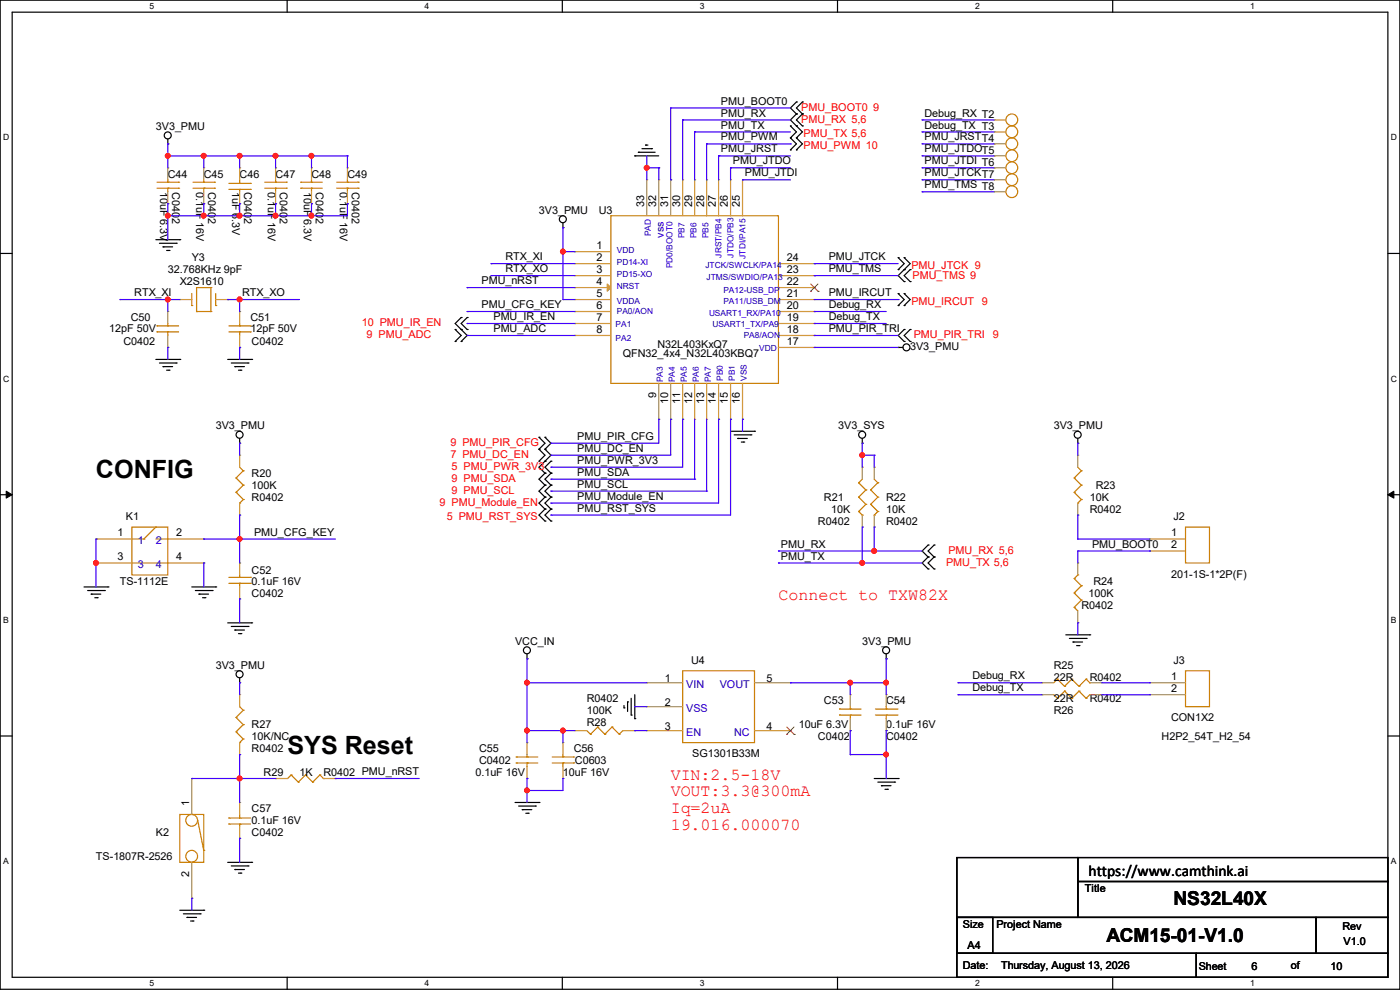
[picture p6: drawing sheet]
<svg xmlns="http://www.w3.org/2000/svg" width="297mm" height="210mm" viewBox="0 0 297 210" stroke-linecap="round" stroke-linejoin="round" font-family="sans-serif">
<g fill="none" stroke="#000" stroke-width=".25">
<path d="M0 0h297v209.8h-297zM2.6 2.6h291.8v204.7h-291.8zM60.9 0v2.6M119.3 0v2.6M177.7 0v2.6M236.1 0v2.6M35.6 30.5h.1M35.6 29.5v1M134.7 33.1h.1M134.7 33.1h5M135.4 32.3h.1M135.4 32.3h3.6"/>
<path d="M136.2 31.5h2M136.9 30.8h.1M136.9 30.8h.6M138.2 31.5h.1M167.7 26.7h.1M167.7 29.3h.1M167.7 31.8h.1M167.7 26.7l1.3 1.3-1.3 1.3M167.7 29.3l1.3 1.2-1.3 1.3M169 24.2h.1M169 21.6h.1M169 26.7h.1"/>
<path d="M169 29.3h.1M169 31.8h.1M169 21.6l-1.3 1.3 1.3 1.3M169 24.2l-1.3 1.2 2.5 2.6-1.2 1.3M169 29.3l1.2 1.2-1.2 1.3M170.2 21.6h.1M170.2 24.2h.1M170.2 26.7h.1M170.2 21.6l-1.2 1.3 1.2 1.3M170.2 24.2l-1.2 1.2 1.2 1.3M0 53.8h2.6M33.1 50.8h5"/>
<path d="M33.8 51.6h3.6M34.6 52.4h.1M34.6 52.4h2M35.3 53.1h.6M35.9 53.1h.1M37.4 51.6h.1M38.1 50.8h.1M119.4 48.3h.1M119.4 47.3v1M190.5 54.7h.1M190.5 57.2h.1M190.5 54.7l1.3 1.2-1.3 1.3"/>
<path d="M191.8 54.7h.1M191.8 57.2h.1M191.8 59.7h.1M191.8 54.7l1.3 1.2-2.6 2.6 1.3 1.2M193.1 59.7h.1M193.1 57.2h.1M193.1 57.2l-1.3 1.3 1.3 1.2M294.4 53.8h2.6M33.1 76.2h5M33.8 77h3.6M34.6 77.8h.1M34.6 77.8h2"/>
<path d="M35.3 78.5h.6M35.9 78.5h.1M37.4 77h.1M38.1 76.2h.1M48.3 76.2h5.1M49.1 77h3.5M49.8 77.8h.1M49.8 77.8h2.1M50.6 78.5h.5M51.1 78.5h.1M52.6 77h.1M53.4 76.2h.1"/>
<path d="M96.6 69.9h.1M96.6 72.4h.1M96.6 69.9l1.2 1.3-1.2 1.2M97.8 72.4h.1M97.8 69.9h.1M97.8 67.4h.1M97.8 67.4l-1.2 1.2 2.5 2.6-1.3 1.2M99.1 69.9h.1M99.1 67.4h.1M99.1 67.4l-1.3 1.2 1.3 1.3M190.5 73.7h.1M190.5 62.3h.1"/>
<path d="M190.5 64.8h.1M190.5 73.7h1.1M190.5 62.3l1.3 1.2-1.3 1.3M191.8 72.4h.1M191.8 69.9h.1M191.8 62.3h.1M191.8 64.8h.1M191.8 69.9l-1.3 1.3 1.3 1.2M191.8 62.3l1.3 1.2-1.3 1.3M193.1 69.9h.1M193.1 72.4h.1M193.1 69.9l-1.3 1.3 1.3 1.2"/>
<path d="M50.8 94h.1M50.8 93v1M114.3 92.8h.1M114.3 95.3h.1M114.3 97.8h.1M114.3 92.8l1.3 1.2-1.3 1.3M114.3 95.3l1.3 1.3-1.3 1.2M115.6 95.3h.1M115.6 92.8h.1M115.6 97.8h.1M115.6 92.8l1.3 1.2-1.3 1.3M115.6 95.3l1.3 1.3-2.6 2.5 1.3 1.3"/>
<path d="M116.9 97.8h.1M116.9 97.8l-1.3 1.3 1.3 1.3M155 91.5h5.1M155.7 92.2h3.6M156.5 93h.1M156.5 93h2M157.3 93.8h.5M157.8 93.8h.1M159.3 92.2h.1M160.1 91.5h.1M182.9 94h.1M182.9 93v1"/>
<path d="M228.6 94h.1M228.6 93v1M0 104.9h2.6M115.6 100.4h.1M115.6 108h.1M115.6 105.5h.1M115.6 110.5h.1M115.6 102.9h.1M115.6 105.5l-1.3 1.2 1.3 1.3M115.6 108l-1.3 1.3 1.3 1.2M115.6 100.4l-1.3 1.2 1.3 1.3M115.6 102.9l-1.3 1.3 1.3 1.3"/>
<path d="M116.9 100.4h.1M116.9 108h.1M116.9 105.5h.1M116.9 110.5h.1M116.9 102.9h.1M116.9 105.5l-1.3 1.2 1.3 1.3M116.9 108l-1.3 1.3 1.3 1.2M116.9 100.4l-1.3 1.2 1.3 1.3M116.9 102.9l-1.3 1.3 1.3 1.3M196.9 118.2h.1M196.9 115.6h.1M196.9 115.6l-1.3 1.3 1.3 1.3"/>
<path d="M196.9 118.2l-1.3 1.2 1.3 1.3M198.2 115.6h.1M198.2 118.2h.1M198.2 115.6l-1.3 1.3 1.3 1.3M198.2 118.2l-1.3 1.2 1.3 1.3M294.4 104.9h2.6M17.8 124.5h5.1M18.6 125.3h3.5M19.3 126h.1M19.3 126h2.1M20.1 126.8h.5M20.6 126.8h.1"/>
<path d="M22.1 125.3h.1M22.9 124.5h.1M40.7 124.5h5.1M41.4 125.3h3.6M42.2 126h.1M42.2 126h2M43 126.8h.5M43.5 126.8h.1M45 125.3h.1M45.8 124.5h.1M48.3 132.1h5.1M49.1 132.9h3.5"/>
<path d="M49.8 133.6h.1M49.8 133.6h2.1M50.6 134.4h.5M51.1 134.4h.1M52.6 132.9h.1M53.4 132.1h.1M111.8 139.7h.1M111.8 138.7v1M188 139.7h.1M188 138.7v1M196.9 120.7h.1M198.2 120.7h.1"/>
<path d="M226.1 134.7h5.1M226.9 135.4h3.5M227.6 136.2h.1M227.6 136.2h2.1M228.4 136.9h.5M228.9 136.9h.1M230.4 135.4h.1M231.2 134.7h.1M0 156.1h2.6M50.8 144.8h.1M50.8 143.8v1M132.4 150.2h.1"/>
<path d="M132.4 149.6v.6M133.1 148.9h.1M133.1 148.9v2M133.9 151.7h.1M133.9 148.1v3.6M134.7 152.4h.1M134.7 147.4v5M294.4 156.1h2.6M109.3 170.2h5M110 171h3.6M110.8 171.7h.1M110.8 171.7h2"/>
<path d="M111.5 172.5h.6M112.1 172.5h.1M113.6 171h.1M114.3 170.2h.1M185.5 165.1h5M186.2 165.9h3.6M187 166.7h.1M187 166.7h2M187.7 167.4h.6M188.3 167.4h.1M189.8 165.9h.1M190.5 165.1h.1"/>
<path d="M38.1 193.1h5.1M38.9 193.8h3.6M39.7 194.6h.1M39.7 194.6h2M40.4 195.4h.5M40.9 195.4h.1M42.5 193.8h.1M43.2 193.1h.1M48.3 182.9h5.1M49.1 183.7h3.5M49.8 184.4h.1M49.8 184.4h2.1"/>
<path d="M50.6 185.2h.5M51.1 185.2h.1M52.6 183.7h.1M53.4 182.9h.1M203 194.6h7.6v7.6h-7.6zM203 194.6h76.2v7.6h-76.2zM203 181.9h25.6v12.7h-25.6zM228.6 181.9h65.8v5.1h-65.8zM228.6 187h65.8v7.6h-65.8zM279.2 194.6h15.2v7.6h-15.2zM60.9 207.3v2.5M119.3 207.3v2.5"/>
<path d="M177.7 207.3v2.5M203 202.2h50.8v5.1h-50.8zM236.1 207.3v2.5M253.8 202.2h40.6v5.1h-40.6z"/>
<circle cx="35.6" cy="28.7" r=".74"/>
<circle cx="119.4" cy="46.5" r=".74"/>
<circle cx="192.3" cy="73.7" r=".74"/>
<circle cx="50.8" cy="92.2" r=".74"/>
<circle cx="182.9" cy="92.2" r=".74"/>
<circle cx="228.6" cy="92.2" r=".74"/>
<circle cx="111.8" cy="137.9" r=".74"/>
<circle cx="188" cy="137.9" r=".74"/>
<circle cx="50.8" cy="143" r=".74"/>
</g>
<path d="M1.3 104.2l1.3 .7-1.3 .8zM294.4 104.9l1.3-.7v1.5z" fill="#000"/>
<path d="M1.3 104.2l1.3 .7-1.3 .8zM294.4 104.9l1.3-.7v1.5z" fill="none" stroke="#000" stroke-width=".21"/>
<path d="M129.6 45.8h35.5v35.5h-35.5z" fill="none" stroke="#cc8006" stroke-width=".25"/>
<path d="M122 53.4h.1M122 55.9h.1M122 58.5h.1M122 53.4h7.6M122 55.9h7.6M122 58.5h7.6" fill="none" stroke="#a84" stroke-width=".25"/>
<path d="M128.8 60.2l.8 .8-.8 .8z" fill="#a84"/>
<g fill="none" stroke="#a84" stroke-width=".25">
<path d="M35.6 35.6h.1M35.6 35.6v2.5M43.2 35.6h.1M43.2 35.6v2.5M50.8 35.6h.1M50.8 35.6v2.5M58.5 35.6h.1M58.5 35.6v2.5M66.1 35.6h.1M66.1 35.6v2.5M73.7 35.6h.1M73.7 35.6v2.5"/>
<path d="M137.2 38.1h.1M137.2 38.1v7.7M139.7 38.1h.1M139.7 38.1v7.7M142.3 38.1h.1M142.3 38.1v7.7M144.8 38.1h.1M144.8 38.1v7.7M147.4 38.1h.1M147.4 38.1v7.7M149.9 38.1h.1M149.9 38.1v7.7"/>
<path d="M152.4 38.1h.1M152.4 38.1v7.7M155 38.1h.1M155 38.1v7.7M157.5 38.1h.1M157.5 38.1v7.7M210.9 35.6h.1M210.9 38.1h.1M210.9 25.4h.1M210.9 28h.1M210.9 30.5h.1M210.9 33.1h.1"/>
<path d="M210.9 35.6h2.5M210.9 38.1h2.5M210.9 25.4h2.5M210.9 28h2.5M210.9 30.5h2.5M210.9 33.1h2.5M35.6 43.2h.1M35.6 40.7v2.5M43.2 43.2h.1M43.2 40.7v2.5M50.8 43.2h.1M50.8 40.7v2.5"/>
<path d="M58.5 43.2h.1M58.5 40.7v2.5M66.1 43.2h.1M66.1 40.7v2.5M73.7 43.2h.1M73.7 40.7v2.5M165.1 58.5h7.7M165.1 55.9h7.7M172.8 58.5h.1M172.8 55.9h.1M210.9 40.7h.1M210.9 40.7h2.5"/>
<path d="M35.6 66.1h.1M35.6 73.7h.1M35.6 66.1v2.5M35.6 71.2v2.5M38.1 63.5h.1M38.1 63.5h2.6M45.8 63.5h2.5M48.3 63.5h.1M50.8 66.1h.1M50.8 73.7h.1M50.8 66.1v2.5M50.8 71.2v2.5"/>
<path d="M122 61h.1M122 63.5h.1M122 66.1h.1M122 68.6h.1M122 71.2h.1M122 61h7.6M122 63.5h7.6M122 66.1h7.6M122 68.6h7.6M122 71.2h7.6M128.8 60.2l.8 .8-.8 .8zM165.1 61h7.7"/>
<path d="M165.1 63.5h7.7M165.1 66.1h7.7M165.1 68.6h7.7M165.1 71.2h7.7M165.1 73.7h7.7M172.8 73.7h.1M172.8 71.2h.1M172.8 68.6h.1M172.8 66.1h.1M172.8 63.5h.1M172.8 61h.1M50.8 96.6h.1"/>
<path d="M50.8 96.6v2.5M139.7 88.9h.1M139.7 81.3v7.6M142.3 88.9h.1M142.3 81.3v7.6M144.8 88.9h.1M144.8 81.3v7.6M147.4 88.9h.1M147.4 81.3v7.6M149.9 88.9h.1M149.9 81.3v7.6M152.4 88.9h.1"/>
<path d="M152.4 81.3v7.6M155 88.9h.1M155 81.3v7.6M157.5 88.9h.1M157.5 81.3v7.6M182.9 99.1h.1M182.9 99.1v2.5M185.5 99.1h.1M185.5 99.1v2.5M228.6 96.6h.1M228.6 96.6v2.5M20.4 114.3h.1"/>
<path d="M20.4 119.4h.1M20.4 114.3h7.6M20.4 119.4h7.6M35.6 114.3h7.6M35.6 119.4h7.6M43.2 114.3h.1M43.2 119.4h.1M50.8 109.3h.1M50.8 119.4h.1M50.8 106.7v2.6M50.8 119.4v2.6M182.9 111.8h.1"/>
<path d="M182.9 109.3v2.5M185.5 111.8h.1M185.5 109.3v2.5M228.6 119.4h.1M228.6 109.3h.1M228.6 106.7v2.6M228.6 119.4v2.6M243.9 114.3h.1M243.9 116.9h.1M243.9 114.3h7.6M243.9 116.9h7.6M50.8 127h.1"/>
<path d="M50.8 124.5v2.5M228.6 132.1h.1M228.6 129.6v2.5M50.8 147.4h.1M50.8 147.4v2.5M50.8 157.5v2.6M111.8 157.5h.1M111.8 157.5v2.6M119.4 157.5h.1M119.4 157.5v2.6M122 155h.1M122 155h2.5"/>
<path d="M132.1 155h2.6M134.7 155h.1M137.2 144.8h.1M137.2 149.9h.1M137.2 155h.1M137.2 144.8h7.6M137.2 149.9h7.6M137.2 155h7.6M160.1 144.8h7.6M160.1 155h7.6M167.7 155h.1M167.7 144.8h.1"/>
<path d="M180.4 147.4h.1M180.4 155h.1M180.4 147.4v2.5M180.4 152.4v2.6M188 147.4h.1M188 155h.1M188 147.4v2.5M188 152.4v2.6M221 144.8h.1M221 147.4h.1M221 144.8h2.6M221 147.4h2.6"/>
<path d="M231.2 144.8h2.5M231.2 147.4h2.5M233.7 144.8h.1M233.7 147.4h.1M243.9 144.8h.1M243.9 147.4h.1M243.9 144.8h7.6M243.9 147.4h7.6M40.7 165.1h.1M40.7 165.1v7.7M50.8 160.1h.1M50.8 177.8h.1"/>
<path d="M50.8 170.2h.1M50.8 170.2v2.6M50.8 175.3v2.5M58.5 165.1h.1M58.5 165.1h2.5M68.6 165.1h2.6M71.2 165.1h.1M111.8 165.1h.1M111.8 162.6v2.5M119.4 165.1h.1M119.4 162.6v2.5M40.7 190.5h.1"/>
<path d="M40.7 182.9v7.6"/>
</g>
<path d="M172 61.8h.1M172 60.2l1.6 1.6M173.5 60.2l-1.5 1.6M173.6 61.8h.1M166.9 155.8h.1M166.9 154.2l1.6 1.6M168.4 154.2l-1.5 1.6M168.5 155.8h.1" fill="none" stroke="#804000" stroke-width=".21"/>
<g fill="none" stroke="#cc8006" stroke-width=".25">
<path d="M33.3 39.9h4.6M33.3 38.7h4.6M35.6 38.7h.1M35.6 39.9h.1M35.6 38.1v.6M35.6 39.9v.8M37.9 39.9h.1M37.9 38.7h.1M40.9 39.9h4.6M40.9 38.7h4.6M43.2 38.7h.1M43.2 39.9h.1"/>
<path d="M43.2 38.1v.6M43.2 39.9v.8M45.5 39.9h.1M45.5 38.7h.1M48.6 38.9h4.5M50.8 38.9h.1M50.8 38.1v.8M53.1 38.9h.1M56.2 39.9h4.5M56.2 38.7h4.5M58.5 38.7h.1M58.5 39.9h.1"/>
<path d="M58.5 38.1v.6M58.5 39.9v.8M60.7 39.9h.1M60.7 38.7h.1M63.8 39.9h.1M63.8 38.7h.1M63.8 39.9h4.6M63.8 38.7h4.6M66.1 38.7h.1M66.1 39.9h.1M66.1 38.1v.6M66.1 39.9v.8"/>
<path d="M71.4 39.9h4.6M71.4 38.7h4.6M73.7 38.7h.1M73.7 39.9h.1M73.7 38.1v.6M73.7 39.9v.8M76 39.9h.1M76 38.7h.1M48.6 40.2h4.5M50.8 40.2h.1M50.8 40.2v.5M53.1 40.2h.1"/>
<path d="M33.3 70.4h.1M33.3 69.1h.1M33.3 70.4h4.6M33.3 69.1h4.6M35.6 69.1h.1M35.6 70.4h.1M35.6 68.6v.5M35.6 70.4v.8M40.7 64.8h.1M40.7 62.3v2.5M41.7 66.1h.1M41.7 61h.1"/>
<path d="M41.7 61v5.1M41.7 66.1h3M41.7 61h3M44.7 66.1h.1M44.7 61h.1M44.7 61v5.1M45.8 64.8h.1M45.8 62.3v2.5M48.6 70.4h4.5M48.6 69.1h4.5M50.8 69.1h.1M50.8 70.4h.1"/>
<path d="M50.8 68.6v.5M50.8 70.4v.8M53.1 70.4h.1M53.1 69.1h.1M50.8 99.1l.8 .8M51.6 99.9h.1M51.6 99.9l-1.5 1.5M228.6 99.1l.8 .8M229.4 99.9h.1M229.4 99.9l-1.5 1.5M28 111.8h7.6v10.2h-7.6zM28 114.3h2.5"/>
<path d="M28 119.4h7.6M30.5 114.3h.1M33.1 111.8h.1M33.1 114.3h2.5M33.1 111.8l-2.6 2.5M35.6 114.3h.1M35.6 119.4h.1M50.1 101.4h.1M50.1 104.4h.1M50.1 101.4l1.5 1.5M50.1 104.4l1.5 1.6M50.8 106.7h.1"/>
<path d="M51.6 102.9h.1M51.6 106h.1M51.6 102.9l-1.5 1.5M51.6 106l-.8 .7M182.2 102.4h.1M182.2 105.5h.1M182.2 108.5h.1M182.2 102.4l1.5 1.5M182.2 105.5l1.5 1.5M182.2 108.5l.7 .8M182.9 109.3h.1M182.9 101.6l-.7 .8"/>
<path d="M183.7 103.9h.1M183.7 107h.1M183.7 103.9l-1.5 1.6M183.7 107l-1.5 1.5M184.7 103.9h.1M184.7 107h.1M184.7 103.9l1.5 1.6M184.7 107l1.5 1.5M185.5 109.3h.1M185.5 101.6l.7 .8M186.2 102.4h.1M186.2 105.5h.1"/>
<path d="M186.2 108.5h.1M186.2 102.4l-1.5 1.5M186.2 105.5l-1.5 1.5M186.2 108.5l-.7 .8M227.9 101.4h.1M227.9 104.4h.1M227.9 101.4l1.5 1.5M227.9 104.4l1.5 1.6M228.6 106.7h.1M229.4 102.9h.1M229.4 106h.1M229.4 102.9l-1.5 1.5"/>
<path d="M229.4 106l-.8 .7M251.5 111.8h5.1v7.6h-5.1zM48.6 123.7h4.5M48.6 122.5h4.5M50.8 122.5h.1M50.8 123.7h.1M50.8 122v.5M50.8 123.7v.8M53.1 123.7h.1M53.1 122.5h.1M227.9 128.8h.1M227.9 125.8h.1"/>
<path d="M227.9 122.7h.1M227.9 128.8l.7 .8M227.9 125.8l1.5 1.5M227.9 122.7l1.5 1.5M228.6 122h.1M228.6 122l-.7 .7M229.4 127.3h.1M229.4 124.2h.1M229.4 127.3l-1.5 1.5M229.4 124.2l-1.5 1.6M50.1 152.2h.1M50.1 155.2h.1"/>
<path d="M50.1 152.2l1.5 1.5M50.1 155.2l1.5 1.6M50.8 157.5h.1M50.8 149.9l.8 .8M51.6 150.7h.1M51.6 153.7h.1M51.6 156.8h.1M51.6 150.7l-1.5 1.5M51.6 153.7l-1.5 1.5M51.6 156.8l-.8 .7M124.5 155l.8 .7M125.3 155.7h.1"/>
<path d="M126.8 154.2h.1M126.8 154.2l-1.5 1.5M126.8 154.2l1.5 1.5M128.3 155.7h.1M129.8 154.2h.1M129.8 154.2l-1.5 1.5M129.8 154.2l1.6 1.5M131.4 155.7h.1M132.1 155h.1M132.1 155l-.7 .7M144.8 142.3h15.3v15.2h-15.3zM178.1 151.7h.1"/>
<path d="M178.1 150.4h.1M178.1 151.7h4.6M178.1 150.4h4.6M180.4 150.4h.1M180.4 151.7h.1M180.4 149.9v.5M180.4 151.7v.7M185.7 151.7h4.6M185.7 150.4h4.6M188 150.4h.1M188 151.7h.1M188 149.9v.5"/>
<path d="M188 151.7v.7M190.3 151.7h.1M190.3 150.4h.1M223.6 147.4l.7 .7M224.3 144.1h.1M224.3 148.1h.1M224.3 144.1l-.7 .7M224.3 144.1l1.5 1.5M225.8 145.6h.1M225.8 146.6h.1M225.8 146.6l-1.5 1.5M225.8 146.6l1.6 1.5"/>
<path d="M227.4 144.1h.1M227.4 148.1h.1M227.4 144.1l-1.6 1.5M227.4 144.1l1.5 1.5M228.9 145.6h.1M228.9 146.6h.1M228.9 146.6l-1.5 1.5M228.9 146.6l1.5 1.5M230.4 144.1h.1M230.4 148.1h.1M230.4 144.1l-1.5 1.5M230.4 144.1l.8 .7"/>
<path d="M231.2 144.8h.1M231.2 147.4h.1M231.2 147.4l-.8 .7M251.5 142.3h5.1v7.6h-5.1zM38.1 172.8h5.1v10.1h-5.1zM42 174l1.2 6.4M48.6 173.5h.1M48.6 174.8h.1M48.6 173.5h4.5M48.6 174.8h4.5M50.8 174.8h.1M50.8 173.5h.1"/>
<path d="M50.8 172.8v.7M50.8 174.8v.5M61.8 164.4h.1M61.8 164.4l-.8 .7M61.8 164.4l1.5 1.5M63.3 165.9h.1M64.8 164.4h.1M64.8 164.4l-1.5 1.5M64.8 164.4l1.5 1.5M66.3 165.9h.1M67.9 164.4h.1M67.9 164.4l-1.6 1.5"/>
<path d="M67.9 164.4l.7 .7M68.6 165.1h.1M109.5 161.8h.1M109.5 160.6h.1M109.5 161.8h4.6M109.5 160.6h4.6M111.8 160.6h.1M111.8 161.8h.1M111.8 160.1v.5M111.8 161.8v.8M117.1 161.8h4.6M117.1 160.6h4.6"/>
<path d="M119.4 160.6h.1M119.4 161.8h.1M119.4 160.1v.5M119.4 161.8v.8M121.7 161.8h.1M121.7 160.6h.1M43.2 180.4h.1"/>
<circle cx="214.7" cy="28" r="1.25"/>
<circle cx="214.7" cy="33" r="1.25"/>
<circle cx="214.7" cy="30.5" r="1.25"/>
<circle cx="214.7" cy="38.1" r="1.25"/>
<circle cx="214.7" cy="35.6" r="1.25"/>
<circle cx="214.7" cy="25.4" r="1.25"/>
<circle cx="214.7" cy="40.7" r="1.25"/>
<circle cx="40.7" cy="174" r="1.25"/>
<circle cx="40.7" cy="181.6" r="1.25"/>
</g>
<g fill="none" stroke="#4200ff" stroke-width=".25">
<path d="M35.6 30.5h.1M35.6 30.5v2.6M43.2 33.1h.1M43.2 33.1v2.5M137.2 35.6h.1M137.2 33.1v2.5M35.6 43.2h.1M35.6 45.8h.1M35.6 43.2v7.6M43.2 43.2h.1M43.2 43.2v2.6M119.4 53.4h.1"/>
<path d="M119.4 48.3h.1M119.4 53.4h2.6M119.4 48.3v5.1M25.4 63.5h.1M25.4 63.5h12.7M35.6 63.5h.1M35.6 63.5v2.6M99.1 66.1h.1M99.1 61h.1M99.1 66.1h22.9M99.1 61h22.9M172.8 66.1h.1"/>
<path d="M172.8 68.6h.1M172.8 66.1h15.2M172.8 68.6h15.2M116.9 94h.1M139.7 88.9h.1M139.7 88.9v5.1h-22.8M157.5 88.9h.1M157.5 88.9v2.6"/>
</g>
<circle cx="35.6" cy="63.5" r=".49" fill="#f00"/>
<circle cx="35.6" cy="63.5" r=".49" fill="none" stroke="#f00" stroke-width=".25"/>
<path d="M48.3 63.5h.1M48.3 63.5h2.5" fill="none" stroke="#4200ff" stroke-width=".25"/>
<circle cx="50.8" cy="63.5" r=".49" fill="#f00"/>
<circle cx="50.8" cy="63.5" r=".49" fill="none" stroke="#f00" stroke-width=".25"/>
<g fill="none" stroke="#4200ff" stroke-width=".25">
<path d="M35.6 33.1h.1M35.6 33.1v2.5M50.8 33.1h.1M50.8 33.1v2.5M144.8 25.4h.1M144.8 25.4v12.7M144.8 25.4h22.9M147.4 28h.1M147.4 28h20.3M147.4 28v10.1M195.6 25.4h.1M195.6 28h.1"/>
<path d="M195.6 25.4h15.3M195.6 28h15.3M50.8 43.2h.1M50.8 43.2v2.6M104.2 55.9h.1M104.2 58.5h.1M104.2 55.9h17.8M104.2 58.5h17.8M172.8 58.5h.1M172.8 55.9h.1M172.8 55.9h17.7M172.8 58.5h17.7"/>
<path d="M35.6 73.7h.1M35.6 73.7v2.5M50.8 63.5h.1M50.8 73.7h.1M50.8 63.5h12.7M50.8 73.7v2.5M172.8 73.7h.1M172.8 73.7h17.7M116.9 99.1h.1M144.8 88.9h.1M144.8 88.9v10.2h-27.9M152.4 88.9h.1"/>
<path d="M152.4 88.9v17.8h-35.5M155 88.9h.1M155 88.9v20.4h-38.1M182.9 94h.1M182.9 96.6h.1M182.9 94v5.1M182.9 96.6h2.6M116.9 106.7h.1M116.9 109.3h.1M165.1 116.9h.1M165.1 119.4h.1M165.1 116.9h20.4"/>
<path d="M165.1 119.4h17.8"/>
</g>
<circle cx="182.9" cy="96.5" r=".49" fill="#f00"/>
<circle cx="182.9" cy="96.5" r=".49" fill="none" stroke="#f00" stroke-width=".25"/>
<path d="M185.5 96.6h.1M185.5 96.6v2.5M182.9 111.8h.1M182.9 111.8v7.6M185.5 111.8h.1M185.5 116.9h.1M185.5 111.8v5.1M185.5 116.9h10.1" fill="none" stroke="#4200ff" stroke-width=".25"/>
<circle cx="185.4" cy="116.9" r=".49" fill="#f00"/>
<circle cx="185.4" cy="116.9" r=".49" fill="none" stroke="#f00" stroke-width=".25"/>
<path d="M182.9 119.4h.1M182.9 119.4h12.7" fill="none" stroke="#4200ff" stroke-width=".25"/>
<circle cx="182.9" cy="119.4" r=".49" fill="#f00"/>
<circle cx="182.9" cy="119.4" r=".49" fill="none" stroke="#f00" stroke-width=".25"/>
<path d="M111.8 139.7h.1M111.8 139.7v5.1M188 139.7h.1M188 139.7v5.1M111.8 155h.1M111.8 155h7.6M167.7 144.8h.1M167.7 144.8h12.7" fill="none" stroke="#4200ff" stroke-width=".25"/>
<circle cx="119.4" cy="155" r=".49" fill="#f00"/>
<circle cx="119.4" cy="155" r=".49" fill="none" stroke="#f00" stroke-width=".25"/>
<circle cx="111.8" cy="155" r=".49" fill="#f00"/>
<circle cx="111.8" cy="155" r=".49" fill="none" stroke="#f00" stroke-width=".25"/>
<path d="M119.4 53.4h.1M119.4 53.4v10.1M119.4 155h.1M119.4 155v2.5M180.4 155h.1M180.4 155v5.1M119.4 165.1h.1M119.4 165.1v2.6" fill="none" stroke="#4200ff" stroke-width=".25"/>
<circle cx="119.4" cy="53.4" r=".49" fill="#f00"/>
<circle cx="119.4" cy="53.4" r=".49" fill="none" stroke="#f00" stroke-width=".25"/>
<path d="M43.2 33.1h.1M43.2 33.1h7.6M119.4 63.5h.1M119.4 63.5h2.6" fill="none" stroke="#4200ff" stroke-width=".25"/>
<circle cx="50.8" cy="33" r=".49" fill="#f00"/>
<circle cx="50.8" cy="33" r=".49" fill="none" stroke="#f00" stroke-width=".25"/>
<path d="M43.2 45.8h.1M43.2 45.8h7.6" fill="none" stroke="#4200ff" stroke-width=".25"/>
<circle cx="50.8" cy="45.7" r=".49" fill="#f00"/>
<circle cx="50.8" cy="45.7" r=".49" fill="none" stroke="#f00" stroke-width=".25"/>
<g fill="none" stroke="#4200ff" stroke-width=".25">
<path d="M50.8 33.1h.1M50.8 33.1h7.7M58.5 33.1h.1M58.5 33.1v2.5M73.7 33.1h.1M73.7 33.1v2.5M152.4 33.1h.1M152.4 33.1v5M152.4 33.1h15.3M155 35.6h.1M155 35.6v2.5M155 35.6h12.7"/>
<path d="M157.5 38.1h.1M157.5 38.1h10.2M195.6 30.5h.1M195.6 33.1h.1M195.6 35.6h.1M195.6 38.1h.1M195.6 33.1h15.3M195.6 35.6h15.3M195.6 38.1h15.3M195.6 30.5h15.3M195.6 40.7h.1M195.6 40.7h15.3"/>
<path d="M50.8 63.5h.1M50.8 63.5v2.6"/>
</g>
<circle cx="58.4" cy="33" r=".49" fill="#f00"/>
<circle cx="58.4" cy="33" r=".49" fill="none" stroke="#f00" stroke-width=".25"/>
<path d="M58.5 33.1h.1M58.5 33.1h7.6M66.1 33.1h.1M66.1 33.1v2.5" fill="none" stroke="#4200ff" stroke-width=".25"/>
<circle cx="66.1" cy="33" r=".49" fill="#f00"/>
<circle cx="66.1" cy="33" r=".49" fill="none" stroke="#f00" stroke-width=".25"/>
<path d="M66.1 33.1h.1M66.1 33.1h7.6M50.8 45.8h.1M50.8 45.8h15.3M58.5 43.2h.1M58.5 45.8h.1M58.5 43.2v2.6M73.7 43.2h.1M73.7 43.2v2.6" fill="none" stroke="#4200ff" stroke-width=".25"/>
<circle cx="58.4" cy="45.7" r=".49" fill="#f00"/>
<circle cx="58.4" cy="45.7" r=".49" fill="none" stroke="#f00" stroke-width=".25"/>
<path d="M66.1 43.2h.1M66.1 43.2v2.6" fill="none" stroke="#4200ff" stroke-width=".25"/>
<circle cx="66.1" cy="45.7" r=".49" fill="#f00"/>
<circle cx="66.1" cy="45.7" r=".49" fill="none" stroke="#f00" stroke-width=".25"/>
<path d="M35.6 33.1h.1M35.6 33.1h7.6M66.1 45.8h.1M66.1 45.8h7.6" fill="none" stroke="#4200ff" stroke-width=".25"/>
<circle cx="43.2" cy="33" r=".49" fill="#f00"/>
<circle cx="43.2" cy="33" r=".49" fill="none" stroke="#f00" stroke-width=".25"/>
<circle cx="35.6" cy="33" r=".49" fill="#f00"/>
<circle cx="35.6" cy="33" r=".49" fill="none" stroke="#f00" stroke-width=".25"/>
<path d="M35.6 45.8h.1M35.6 45.8h7.6" fill="none" stroke="#4200ff" stroke-width=".25"/>
<circle cx="43.2" cy="45.7" r=".49" fill="#f00"/>
<circle cx="43.2" cy="45.7" r=".49" fill="none" stroke="#f00" stroke-width=".25"/>
<circle cx="35.6" cy="45.7" r=".49" fill="#f00"/>
<circle cx="35.6" cy="45.7" r=".49" fill="none" stroke="#f00" stroke-width=".25"/>
<path d="M180.4 144.8h.1M180.4 144.8h7.6M188 144.8h.1M188 144.8v2.6" fill="none" stroke="#4200ff" stroke-width=".25"/>
<circle cx="188" cy="144.8" r=".49" fill="#f00"/>
<circle cx="188" cy="144.8" r=".49" fill="none" stroke="#f00" stroke-width=".25"/>
<circle cx="180.4" cy="144.8" r=".49" fill="#f00"/>
<circle cx="180.4" cy="144.8" r=".49" fill="none" stroke="#f00" stroke-width=".25"/>
<path d="M188 155h.1M188 155v5.1" fill="none" stroke="#4200ff" stroke-width=".25"/>
<circle cx="188" cy="160" r=".49" fill="#f00"/>
<circle cx="188" cy="160" r=".49" fill="none" stroke="#f00" stroke-width=".25"/>
<path d="M111.8 155h.1M111.8 155v2.5M119.4 155h.1M119.4 155h2.6M111.8 167.7h.1M111.8 167.7h7.6M180.4 160.1h.1M180.4 160.1h7.6M188 160.1h.1M188 160.1v5" fill="none" stroke="#4200ff" stroke-width=".25"/>
<circle cx="111.8" cy="167.7" r=".49" fill="#f00"/>
<circle cx="111.8" cy="167.7" r=".49" fill="none" stroke="#f00" stroke-width=".25"/>
<g fill="none" stroke="#4200ff" stroke-width=".25">
<path d="M116.9 96.6h.1M142.3 88.9h.1M142.3 88.9v7.7h-25.4M40.7 165.1h.1M40.7 165.1h17.8M50.8 165.1h.1M50.8 177.8h.1M50.8 160.1h.1M50.8 160.1v10.1M50.8 177.8v5.1M71.2 165.1h.1M71.2 165.1h17.7"/>
<path d="M111.8 167.7h.1M111.8 165.1h.1M111.8 165.1v5.1M40.7 190.5h.1M40.7 190.5v2.6"/>
</g>
<circle cx="50.8" cy="165.1" r=".49" fill="#f00"/>
<circle cx="50.8" cy="165.1" r=".49" fill="none" stroke="#f00" stroke-width=".25"/>
<path d="M50.8 144.8h.1M50.8 144.8v2.6M111.8 144.8h.1M111.8 144.8h25.4M134.7 155h.1M134.7 149.9h.1M134.7 155h2.5M134.7 149.9h2.5M180.4 144.8h.1M180.4 144.8v2.6" fill="none" stroke="#4200ff" stroke-width=".25"/>
<circle cx="111.8" cy="144.8" r=".49" fill="#f00"/>
<circle cx="111.8" cy="144.8" r=".49" fill="none" stroke="#f00" stroke-width=".25"/>
<path d="M50.8 94h.1M50.8 94v2.6M20.4 114.3h.1M20.4 114.3v5.1M43.2 114.3h.1M43.2 114.3h7.6M50.8 109.3h.1M50.8 114.3h.1M50.8 109.3v10.1M111.8 144.8h.1M111.8 144.8v10.2" fill="none" stroke="#4200ff" stroke-width=".25"/>
<circle cx="50.8" cy="114.3" r=".49" fill="#f00"/>
<circle cx="50.8" cy="114.3" r=".49" fill="none" stroke="#f00" stroke-width=".25"/>
<path d="M20.4 119.4h.1M20.4 119.4v5.1" fill="none" stroke="#4200ff" stroke-width=".25"/>
<circle cx="20.3" cy="119.4" r=".49" fill="#f00"/>
<circle cx="20.3" cy="119.4" r=".49" fill="none" stroke="#f00" stroke-width=".25"/>
<g fill="none" stroke="#4200ff" stroke-width=".25">
<path d="M137.2 35.6h.1M137.2 35.6v2.5M147.4 88.9v12.7M149.9 88.9v15.3M43.2 119.4h.1M43.2 119.4v5.1M50.8 114.3h.1M50.8 114.3h20.4M116.9 101.6h.1M116.9 104.2h.1M116.9 101.6h30.5M116.9 104.2h33"/>
<path d="M147.4 101.6h.1M149.9 104.2h.1M50.8 127h.1M50.8 127v5.1"/>
</g>
<circle cx="137.2" cy="35.6" r=".49" fill="#f00"/>
<circle cx="137.2" cy="35.6" r=".49" fill="none" stroke="#f00" stroke-width=".25"/>
<g fill="none" stroke="#4200ff" stroke-width=".25">
<path d="M137.2 35.6h2.5M139.7 35.6h.1M139.7 35.6v2.5M142.3 22.9h.1M142.3 38.1h.1M142.3 22.9h25.4M142.3 22.9v15.2M149.9 30.5h.1M149.9 30.5v7.6M149.9 30.5h17.8M167.7 30.5h.1M99.1 71.2h.1"/>
<path d="M99.1 68.6h.1M99.1 71.2h22.9M99.1 68.6h22.9M172.8 71.2h.1M172.8 71.2h17.7M172.8 63.5h17.7M190.5 63.5h.1M228.6 94h.1M228.6 94v2.6M228.6 116.9h.1M228.6 114.3h.1M228.6 109.3h.1"/>
<path d="M228.6 109.3v5M228.6 116.9v2.5M228.6 116.9h15.3M228.6 114.3h15.3M243.9 116.9h.1M228.6 132.1h.1M228.6 132.1v2.6M203.2 144.8h.1M203.2 147.4h.1M203.2 144.8h17.8M203.2 147.4h17.8M233.7 144.8h10.2"/>
<path d="M233.7 147.4h10.2M243.9 144.8h.1M243.9 147.4h.1"/>
</g>
<circle cx="35.6" cy="63.5" r=".49" fill="#f00"/>
<circle cx="35.6" cy="63.5" r=".49" fill="none" stroke="#f00" stroke-width=".25"/>
<circle cx="50.8" cy="63.5" r=".49" fill="#f00"/>
<circle cx="50.8" cy="63.5" r=".49" fill="none" stroke="#f00" stroke-width=".25"/>
<circle cx="182.9" cy="96.5" r=".49" fill="#f00"/>
<circle cx="182.9" cy="96.5" r=".49" fill="none" stroke="#f00" stroke-width=".25"/>
<circle cx="185.4" cy="116.9" r=".49" fill="#f00"/>
<circle cx="185.4" cy="116.9" r=".49" fill="none" stroke="#f00" stroke-width=".25"/>
<circle cx="182.9" cy="119.4" r=".49" fill="#f00"/>
<circle cx="182.9" cy="119.4" r=".49" fill="none" stroke="#f00" stroke-width=".25"/>
<circle cx="119.4" cy="155" r=".49" fill="#f00"/>
<circle cx="119.4" cy="155" r=".49" fill="none" stroke="#f00" stroke-width=".25"/>
<circle cx="111.8" cy="155" r=".49" fill="#f00"/>
<circle cx="111.8" cy="155" r=".49" fill="none" stroke="#f00" stroke-width=".25"/>
<circle cx="119.4" cy="53.4" r=".49" fill="#f00"/>
<circle cx="119.4" cy="53.4" r=".49" fill="none" stroke="#f00" stroke-width=".25"/>
<circle cx="50.8" cy="33" r=".49" fill="#f00"/>
<circle cx="50.8" cy="33" r=".49" fill="none" stroke="#f00" stroke-width=".25"/>
<circle cx="50.8" cy="45.7" r=".49" fill="#f00"/>
<circle cx="50.8" cy="45.7" r=".49" fill="none" stroke="#f00" stroke-width=".25"/>
<circle cx="58.4" cy="33" r=".49" fill="#f00"/>
<circle cx="58.4" cy="33" r=".49" fill="none" stroke="#f00" stroke-width=".25"/>
<circle cx="66.1" cy="33" r=".49" fill="#f00"/>
<circle cx="66.1" cy="33" r=".49" fill="none" stroke="#f00" stroke-width=".25"/>
<circle cx="58.4" cy="45.7" r=".49" fill="#f00"/>
<circle cx="58.4" cy="45.7" r=".49" fill="none" stroke="#f00" stroke-width=".25"/>
<circle cx="66.1" cy="45.7" r=".49" fill="#f00"/>
<circle cx="66.1" cy="45.7" r=".49" fill="none" stroke="#f00" stroke-width=".25"/>
<circle cx="43.2" cy="33" r=".49" fill="#f00"/>
<circle cx="43.2" cy="33" r=".49" fill="none" stroke="#f00" stroke-width=".25"/>
<circle cx="35.6" cy="33" r=".49" fill="#f00"/>
<circle cx="35.6" cy="33" r=".49" fill="none" stroke="#f00" stroke-width=".25"/>
<circle cx="43.2" cy="45.7" r=".49" fill="#f00"/>
<circle cx="43.2" cy="45.7" r=".49" fill="none" stroke="#f00" stroke-width=".25"/>
<circle cx="35.6" cy="45.7" r=".49" fill="#f00"/>
<circle cx="35.6" cy="45.7" r=".49" fill="none" stroke="#f00" stroke-width=".25"/>
<circle cx="188" cy="144.8" r=".49" fill="#f00"/>
<circle cx="188" cy="144.8" r=".49" fill="none" stroke="#f00" stroke-width=".25"/>
<circle cx="180.4" cy="144.8" r=".49" fill="#f00"/>
<circle cx="180.4" cy="144.8" r=".49" fill="none" stroke="#f00" stroke-width=".25"/>
<circle cx="188" cy="160" r=".49" fill="#f00"/>
<circle cx="188" cy="160" r=".49" fill="none" stroke="#f00" stroke-width=".25"/>
<circle cx="111.8" cy="167.7" r=".49" fill="#f00"/>
<circle cx="111.8" cy="167.7" r=".49" fill="none" stroke="#f00" stroke-width=".25"/>
<circle cx="50.8" cy="165.1" r=".49" fill="#f00"/>
<circle cx="50.8" cy="165.1" r=".49" fill="none" stroke="#f00" stroke-width=".25"/>
<circle cx="111.8" cy="144.8" r=".49" fill="#f00"/>
<circle cx="111.8" cy="144.8" r=".49" fill="none" stroke="#f00" stroke-width=".25"/>
<circle cx="50.8" cy="114.3" r=".49" fill="#f00"/>
<circle cx="50.8" cy="114.3" r=".49" fill="none" stroke="#f00" stroke-width=".25"/>
<circle cx="20.3" cy="119.4" r=".49" fill="#f00"/>
<circle cx="20.3" cy="119.4" r=".49" fill="none" stroke="#f00" stroke-width=".25"/>
<circle cx="137.2" cy="35.6" r=".49" fill="#f00"/>
<circle cx="137.2" cy="35.6" r=".49" fill="none" stroke="#f00" stroke-width=".25"/>
<g font-size="5.3">
<text x="20.4" y="101.5">CONFIG</text>
<text x="61" y="159.9">SYS Reset</text>
</g>
<g font-size="4.1">
<text x="249" y="192">NS32L40X</text>
<text x="234.7" y="199.9">ACM15-01-V1.0</text>
</g>
<g font-size="3.6" fill="#f00">
<text x="165.1" y="127.3">Connect to TXW82X</text>
<text x="142.3" y="165.4">VIN:2.5-18V</text>
<text x="142.3" y="169">VOUT:3.3@300mA</text>
<text x="142.3" y="172.5">Iq=2uA</text>
<text x="142.3" y="176.1">19.016.000070</text>
</g>
<text font-size="3.3" x="230.9" y="185.8">https://www.camthink.ai</text>
<g font-size="2.3">
<text x="153" y="22.2">PMU_BOOT0</text>
<text x="33.1" y="27.5">3V3_PMU</text>
<text x="153" y="24.7">PMU_RX</text>
<text x="153" y="27.3">PMU_TX</text>
<text x="153" y="29.8">PMU_PWM</text>
<text x="196.1" y="24.7">Debug_RX T2</text>
<text x="196.1" y="27.3">Debug_TX T3</text>
<text x="196.1" y="29.8">PMU_JRSTT4</text>
<text x="153" y="32.3">PMU_JRST</text>
<text x="155.5" y="34.9">PMU_JTDO</text>
<text x="196.1" y="32.3">PMU_JTDOT5</text>
<text x="196.1" y="34.9">PMU_JTDI T6</text>
<text x="34" y="40.7" transform="rotate(90 34 40.7)">10uF 6.3V</text>
<text x="35.6" y="37.7">C44</text>
<text x="36.5" y="40.7" transform="rotate(90 36.5 40.7)">C040</text>
<text x="41.6" y="40.7" transform="rotate(90 41.6 40.7)">0.1uF 16V</text>
<text x="43.2" y="37.7">C45</text>
<text x="44.2" y="40.7" transform="rotate(90 44.2 40.7)">C040</text>
<text x="49.2" y="40.7" transform="rotate(90 49.2 40.7)">1uF 6.3V</text>
<text x="50.8" y="37.7">C46</text>
<text x="51.8" y="40.7" transform="rotate(90 51.8 40.7)">C040</text>
<text x="56.9" y="40.7" transform="rotate(90 56.9 40.7)">0.1uF 16V</text>
<text x="58.5" y="37.7">C47</text>
<text x="59.4" y="40.7" transform="rotate(90 59.4 40.7)">C040</text>
<text x="64.5" y="40.7" transform="rotate(90 64.5 40.7)">10uF</text>
<text x="66.1" y="37.7">C48</text>
<text x="67" y="40.7" transform="rotate(90 67 40.7)">C040</text>
<text x="72.1" y="40.7" transform="rotate(90 72.1 40.7)">0.1uF 16V</text>
<text x="73.7" y="37.7">C49</text>
<text x="74.6" y="40.7" transform="rotate(90 74.6 40.7)">C0402</text>
<text x="158" y="37.4">PMU_JTDI</text>
<text x="196.1" y="37.4">PMU_JTCKT7</text>
<text x="196.1" y="40">PMU_TMS T8</text>
<text x="36.5" y="46.1" transform="rotate(90 36.5 46.1)">2</text>
<text x="44.2" y="46.1" transform="rotate(90 44.2 46.1)">2</text>
<text x="51.8" y="46.1" transform="rotate(90 51.8 46.1)">2</text>
<text x="59.4" y="46.1" transform="rotate(90 59.4 46.1)">2</text>
<text x="64.5" y="46.5" transform="rotate(90 64.5 46.5)">6.3V</text>
<text x="67" y="46.1" transform="rotate(90 67 46.1)">2</text>
<text x="114.3" y="45.3">3V3_PMU</text>
<text x="127" y="45.3">U3</text>
<text x="136.7" y="44" transform="rotate(-90 136.7 44)">33</text>
<text x="139.2" y="44" transform="rotate(-90 139.2 44)">32</text>
<text x="141.7" y="44" transform="rotate(-90 141.7 44)">31</text>
<text x="144.3" y="44" transform="rotate(-90 144.3 44)">30</text>
<text x="146.8" y="44" transform="rotate(-90 146.8 44)">29</text>
<text x="149.4" y="44" transform="rotate(-90 149.4 44)">28</text>
<text x="151.9" y="44" transform="rotate(-90 151.9 44)">27</text>
<text x="154.4" y="44" transform="rotate(-90 154.4 44)">26</text>
<text x="157" y="44" transform="rotate(-90 157 44)">25</text>
<text x="126.5" y="52.8">1</text>
<text x="35.6" y="58">32.768KHz 9pF</text>
<text x="40.7" y="55.5">Y3</text>
<text x="107.2" y="55.2">RTX_XI</text>
<text x="107.2" y="57.7">RTX_XO</text>
<text x="126.5" y="55.4">2</text>
<text x="126.5" y="57.9">3</text>
<text x="166.9" y="57.9">23</text>
<text x="166.9" y="55.4">24</text>
<text x="175.8" y="57.7">PMU_TMS</text>
<text x="175.8" y="55.2">PMU_JTCK</text>
<text x="28.5" y="62.8">RTX_XI</text>
<text x="38.1" y="60.5">X2S1610</text>
<text x="51.4" y="62.8">RTX_XO</text>
<text x="102.2" y="65.4">PMU_CFG_KEY</text>
<text x="102.2" y="60.3">PMU_nRST</text>
<text x="126.5" y="60.5">4</text>
<text x="126.5" y="63">5</text>
<text x="126.5" y="65.5">6</text>
<text x="166.9" y="65.5">20</text>
<text x="166.9" y="63">21</text>
<text x="166.9" y="60.5">22</text>
<text x="175.8" y="65.4">Debug_RX</text>
<text x="175.8" y="62.8">PMU_IRCUT</text>
<text x="23.2" y="70.4">12pF 50V</text>
<text x="27.7" y="68.2">C50</text>
<text x="53.1" y="68.2">C51</text>
<text x="53.1" y="70.4">12pF 50V</text>
<text x="104.7" y="70.4">PMU_ADC</text>
<text x="104.7" y="67.9">PMU_IR_EN</text>
<text x="126.5" y="68.1">7</text>
<text x="126.5" y="70.6">8</text>
<text x="166.9" y="70.6">18</text>
<text x="166.9" y="68.1">19</text>
<text x="175.8" y="67.9">Debug_TX</text>
<text x="175.8" y="70.4">PMU_PIR_TRI</text>
<text x="26.2" y="73.2">C0402</text>
<text x="53.4" y="73.2">C0402</text>
<text x="132.1" y="75.8">QFN32_4x4_N32L403KBQ7</text>
<text x="139.5" y="73.7">N32L403KxQ7</text>
<text x="166.9" y="73.2">17</text>
<text x="193.1" y="74.3">3V3_PMU</text>
<text x="139.2" y="84.4" transform="rotate(-90 139.2 84.4)">9</text>
<text x="141.7" y="85.6" transform="rotate(-90 141.7 85.6)">10</text>
<text x="144.3" y="85.6" transform="rotate(-90 144.3 85.6)">11</text>
<text x="146.8" y="85.6" transform="rotate(-90 146.8 85.6)">12</text>
<text x="149.4" y="85.6" transform="rotate(-90 149.4 85.6)">13</text>
<text x="151.9" y="85.6" transform="rotate(-90 151.9 85.6)">14</text>
<text x="154.4" y="85.6" transform="rotate(-90 154.4 85.6)">15</text>
<text x="157" y="85.6" transform="rotate(-90 157 85.6)">16</text>
<text x="45.8" y="91">3V3_PMU</text>
<text x="122.5" y="93.3">PMU_PIR_CFG</text>
<text x="122.5" y="95.8">PMU_DC_EN</text>
<text x="177.8" y="91">3V3_SYS</text>
<text x="223.6" y="91">3V3_PMU</text>
<text x="53.4" y="101.2">R20</text>
<text x="122.5" y="98.4">PMU_PWR_3V3</text>
<text x="122.5" y="100.9">PMU_SDA</text>
<text x="53.4" y="103.7">100K</text>
<text x="53.4" y="106.3">R0402</text>
<text x="122.5" y="106">PMU_Module_EN</text>
<text x="122.5" y="103.5">PMU_SCL</text>
<text x="174.8" y="106.3">R21</text>
<text x="188" y="106.3">R22</text>
<text x="231.2" y="106.3">10K</text>
<text x="232.5" y="103.7">R23</text>
<text x="24.9" y="113.8">1</text>
<text x="26.7" y="110.3">K1</text>
<text x="37.4" y="113.8">2</text>
<text x="53.9" y="113.6">PMU_CFG_KEY</text>
<text x="122.5" y="108.5">PMU_RST_SYS</text>
<text x="173.5" y="111.3">R0402</text>
<text x="176.3" y="108.8">10K</text>
<text x="188" y="108.8">10K</text>
<text x="188" y="111.3">R0402</text>
<text x="231.2" y="108.8">R0402</text>
<text x="248.5" y="113.8">1</text>
<text x="249" y="110.3">J2</text>
<text x="24.9" y="118.9">3</text>
<text x="37.4" y="118.9">4</text>
<text x="165.7" y="116.2">PMU_RX</text>
<text x="165.7" y="118.7">PMU_TX</text>
<text x="231.7" y="116.2">PMU_BOOT0</text>
<text x="248.5" y="116.3">2</text>
<text x="25.4" y="124">TS-1112E</text>
<text x="53.4" y="121.8">C52</text>
<text x="53.4" y="124">0.1uF 16V</text>
<text x="231.9" y="124">R24</text>
<text x="248.5" y="122.5">201-1S-1*2P(F)</text>
<text x="53.4" y="126.6">C0402</text>
<text x="229.4" y="129.1">R0402</text>
<text x="230.9" y="126.6">100K</text>
<text x="109.3" y="136.7">VCC_IN</text>
<text x="182.9" y="136.7">3V3_PMU</text>
<text x="45.8" y="141.8">3V3_PMU</text>
<text x="146.6" y="140.8">U4</text>
<text x="223.6" y="141.8">R25</text>
<text x="249" y="140.8">J3</text>
<text x="124.5" y="148.9">R0402</text>
<text x="141" y="144.6">1</text>
<text x="141" y="149.7">2</text>
<text x="162.6" y="144.6">5</text>
<text x="174.8" y="149.4">C53</text>
<text x="188" y="149.4">C54</text>
<text x="206.3" y="144.1">Debug_RX</text>
<text x="206.3" y="146.6">Debug_TX</text>
<text x="223.6" y="144.4">22R</text>
<text x="223.6" y="148.9">22R</text>
<text x="231.2" y="144.4">R0402</text>
<text x="231.2" y="148.9">R0402</text>
<text x="248.5" y="144.3">1</text>
<text x="248.5" y="146.8">2</text>
<text x="53.4" y="154.5">R27</text>
<text x="124.5" y="154">R28</text>
<text x="124.5" y="151.5">100K</text>
<text x="141" y="154.8">3</text>
<text x="162.6" y="154.8">4</text>
<text x="169.5" y="154.5">10uF 6.3V</text>
<text x="188" y="154.5">0.1uF 16V</text>
<text x="223.6" y="151.5">R26</text>
<text x="248.5" y="153">CON1X2</text>
<text x="53.4" y="157.1">10K/NC</text>
<text x="53.4" y="159.6">R0402</text>
<text x="101.6" y="159.6">C55</text>
<text x="121.7" y="159.6">C56</text>
<text x="146.9" y="160.6">SG1301B33M</text>
<text x="173.5" y="157.1">C0402</text>
<text x="188" y="157.1">C0402</text>
<text x="246.4" y="157.1">H2P2_54T_H2_54</text>
<text x="55.9" y="164.7">R29</text>
<text x="63.5" y="164.7">1K</text>
<text x="68.6" y="164.7">R0402 PMU_nRST</text>
<text x="100.9" y="164.7">0.1uF 16V</text>
<text x="101.6" y="162.1">C0402</text>
<text x="119.4" y="164.7">10uF 16V</text>
<text x="122" y="162.1">C0603</text>
<text x="40.1" y="171" transform="rotate(-90 40.1 171)">1</text>
<text x="53.4" y="172.3">C57</text>
<text x="33.1" y="177.4">K2</text>
<text x="53.4" y="174.8">0.1uF 16V</text>
<text x="53.4" y="177.4">C0402</text>
<text x="20.4" y="182.5">TS-1807R-2526</text>
<text x="40.1" y="186" transform="rotate(-90 40.1 186)">2</text>
<text x="230.2" y="189.3">Title</text>
<text x="204.3" y="196.9">Size</text>
<text x="211.4" y="196.9">Project Name</text>
<text x="284.8" y="197.2">Rev</text>
<text x="205.3" y="201.3">A4</text>
<text x="285" y="200.5">V1.0</text>
<text x="204.3" y="205.6">Date:</text>
<text x="212.4" y="205.6">Thursday, August 13, 2026</text>
<text x="254.3" y="205.8">Sheet</text>
<text x="265.5" y="205.8">6</text>
<text x="273.9" y="205.6">of</text>
<text x="282.2" y="205.8">10</text>
</g>
<g font-size="2.3" fill="#f00">
<text x="170" y="23.5">PMU_BOOT0</text>
<text x="185.2" y="23.5">9</text>
<text x="170" y="26">PMU_RX 5,6</text>
<text x="170.5" y="29">PMU_TX 5,6</text>
<text x="170.5" y="31.6">PMU_PWM 10</text>
<text x="193.3" y="57">PMU_JTCK 9</text>
<text x="193.6" y="59.3">PMU_TMS 9</text>
<text x="193.3" y="64.6">PMU_IRCUT</text>
<text x="208.3" y="64.6">9</text>
<text x="76.8" y="69.2">10 PMU_IR_EN</text>
<text x="77.8" y="71.7">9 PMU_ADC</text>
<text x="193.8" y="71.7">PMU_PIR_TRI</text>
<text x="210.6" y="71.7">9</text>
<text x="95.5" y="94.6">9 PMU_PIR_CFG</text>
<text x="95.5" y="97.1">7 PMU_DC_EN</text>
<text x="95.8" y="99.7">5 PMU_PWR_3V3</text>
<text x="93.3" y="107.3">9 PMU_Module_EN</text>
<text x="95.8" y="102.2">9 PMU_SDA</text>
<text x="95.8" y="104.7">9 PMU_SCL</text>
<text x="94.8" y="110.3">5 PMU_RST_SYS</text>
<text x="200.7" y="120">PMU_TX 5,6</text>
<text x="201.2" y="117.4">PMU_RX 5,6</text>
</g>
<g font-size="2.3" fill="#00c">
<text x="140.8" y="50.5" transform="rotate(-90 140.8 50.5)">vss</text>
<text x="29.3" y="115.4">1</text>
<text x="33.1" y="115.4">2</text>
<text x="29.3" y="120.5">3</text>
<text x="33.1" y="120.5">4</text>
<text x="145.6" y="145.9">VIN</text>
<text x="152.7" y="145.9">VOUT</text>
<text x="145.6" y="151">VSS</text>
<text x="145.6" y="156">EN</text>
<text x="155.7" y="156">NC</text>
</g>
<g font-size="1.8">
<text x="31.7" y="1.9">5</text>
<text x="90.1" y="1.9">4</text>
<text x="148.5" y="1.9">3</text>
<text x="206.8" y="1.9">2</text>
<text x="265.2" y="1.9">1</text>
<text x=".7" y="29.8">D</text>
<text x="295.1" y="29.8">D</text>
<text x=".7" y="80.9">C</text>
<text x="295.1" y="80.9">C</text>
<text x=".7" y="132.1">B</text>
<text x="295.1" y="132.1">B</text>
<text x=".7" y="183.3">A</text>
<text x="295.1" y="183.3">A</text>
<text x="31.7" y="209.2">5</text>
<text x="90.1" y="209.2">4</text>
<text x="148.5" y="209.2">3</text>
<text x="206.8" y="209.2">2</text>
<text x="265.2" y="209.2">1</text>
</g>
<g font-size="1.8" fill="#00c">
<text x="130.9" y="53.7">VDD</text>
<text x="138.1" y="50.1" transform="rotate(-90 138.1 50.1)">PAD</text>
<text x="145.2" y="50.6" transform="rotate(-90 145.2 50.6)">PB7</text>
<text x="147.7" y="50.6" transform="rotate(-90 147.7 50.6)">PB6</text>
<text x="150.3" y="50.6" transform="rotate(-90 150.3 50.6)">PB5</text>
<text x="130.9" y="56.3">PD14-XI</text>
<text x="130.9" y="58.8">PD15-XO</text>
<text x="142.7" y="56.9" transform="rotate(-90 142.7 56.9)">PD0/BOOT0</text>
<text x="149.6" y="56.8">JTCK/SWCLK/PA14</text>
<text x="149.9" y="59.3">JTMS/SWDIO/PA13</text>
<text x="153.1" y="54.7" transform="rotate(-90 153.1 54.7)">JRST/PB4</text>
<text x="155.6" y="54.7" transform="rotate(-90 155.6 54.7)">JTDO/PB3</text>
<text x="158.2" y="54.9" transform="rotate(-90 158.2 54.9)">JTDI/PA15</text>
<text x="130.9" y="61.3">NRST</text>
<text x="130.9" y="64.4">VDDA</text>
<text x="153.5" y="64.4">PA11/USB_DM</text>
<text x="153.5" y="62.1">PA12-USB_DP</text>
<text x="130.6" y="69.5">PA1</text>
<text x="130.9" y="66.7">PA0/AON</text>
<text x="150.4" y="66.9">USART1_RX/PA10</text>
<text x="151.2" y="69.5">USART1_TX/PA9</text>
<text x="157.8" y="71.8">PA8/AON</text>
<text x="130.6" y="72.3">PA2</text>
<text x="161.1" y="74.5">VDD</text>
<text x="140.6" y="81.1" transform="rotate(-90 140.6 81.1)">PA3</text>
<text x="143.2" y="81.1" transform="rotate(-90 143.2 81.1)">PA4</text>
<text x="145.7" y="81.1" transform="rotate(-90 145.7 81.1)">PA5</text>
<text x="148.3" y="81.1" transform="rotate(-90 148.3 81.1)">PA6</text>
<text x="150.8" y="81.1" transform="rotate(-90 150.8 81.1)">PA7</text>
<text x="153.3" y="80.8" transform="rotate(-90 153.3 80.8)">PB0</text>
<text x="155.9" y="80.8" transform="rotate(-90 155.9 80.8)">PB1</text>
<text x="158.4" y="80.8" transform="rotate(-90 158.4 80.8)">VSS</text>
</g>
</svg>
